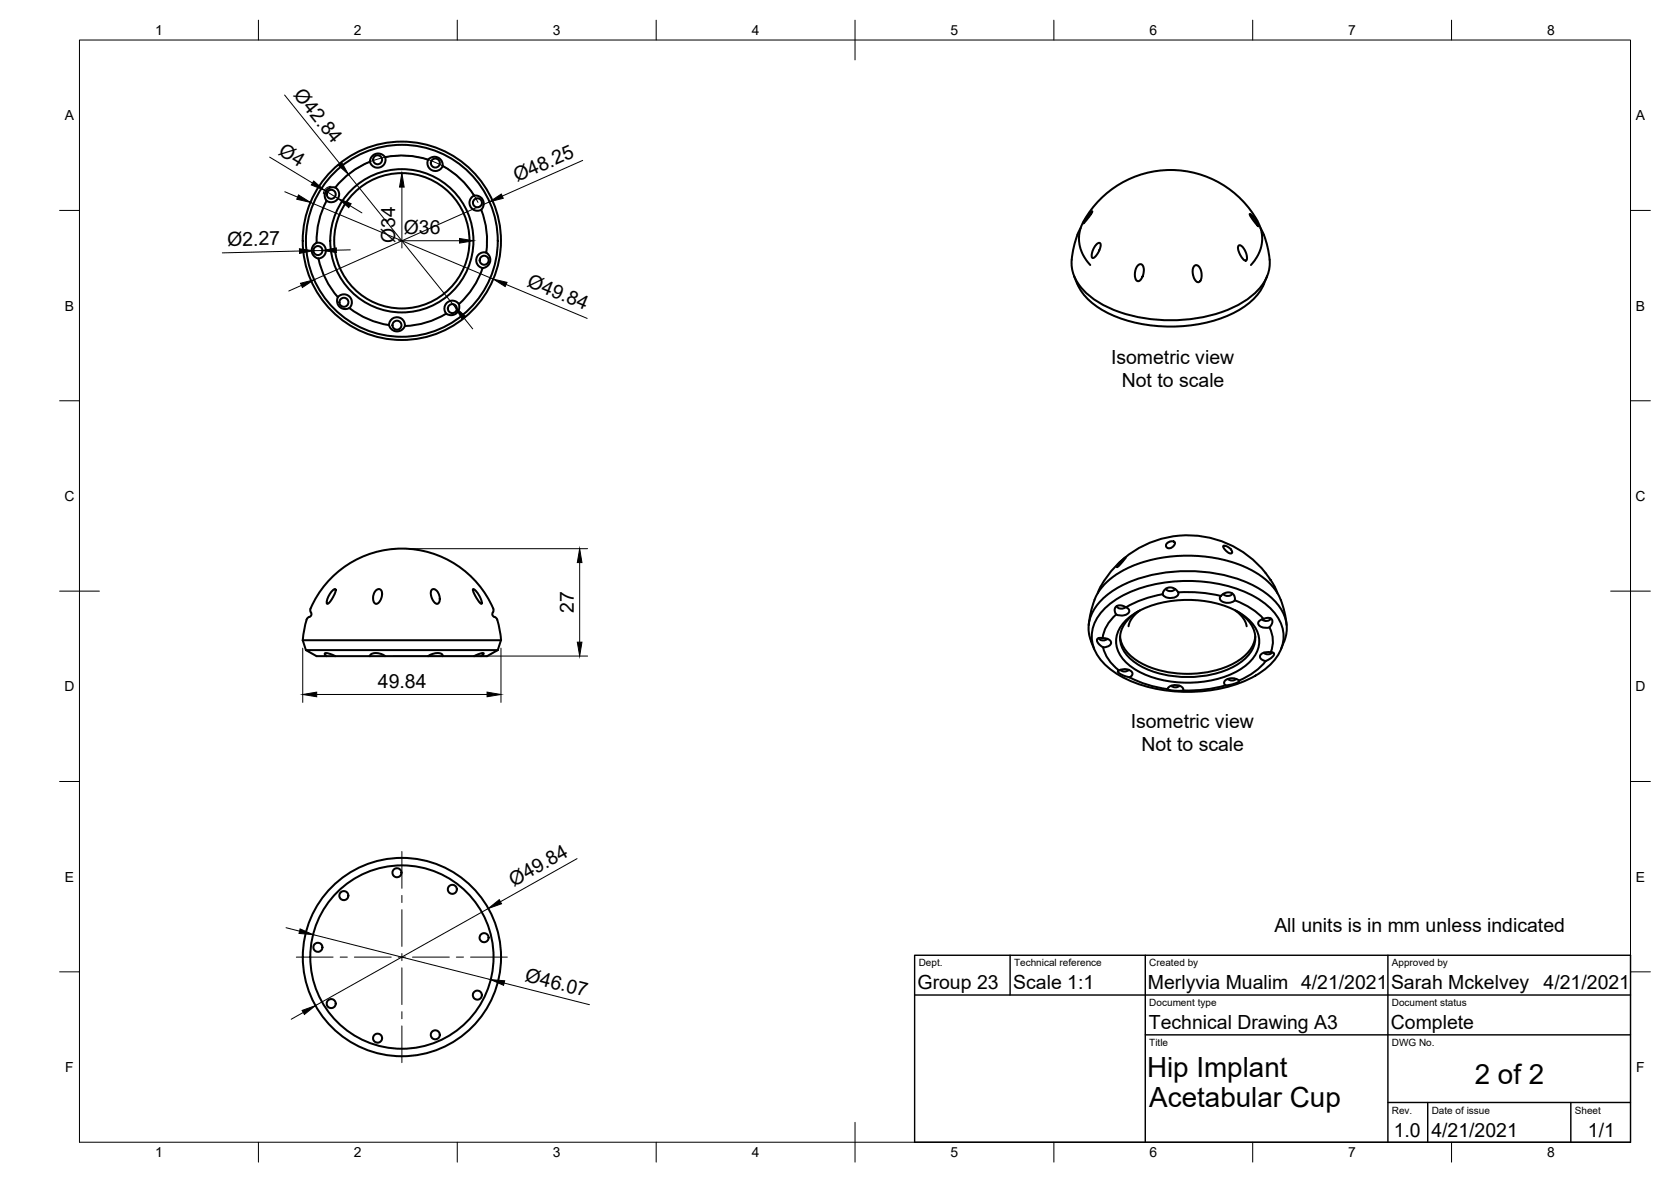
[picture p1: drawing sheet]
<svg xmlns="http://www.w3.org/2000/svg" width="420mm" height="297mm" viewBox="0 0 420 297" stroke-linecap="round" stroke-linejoin="round" font-family="sans-serif">
<!-- layer: Visible -->
<g fill="none" stroke="#000" stroke-width=".51">
<path d="M96.8 39.5l-.7-.6-1.1-.3-1 .3-.8 .9a1.63 1.63 0 0 0 1.7 2.3 2 2 0 0 0 1.9-2.6 21.3 21.3 0 0 1 10.8 .6M82.1 50.5a22.6 22.6 0 0 0-2.6 10.6l-.9 .8-.2 1.3 .6 1.2 1 .6a22.7 22.7 0 0 0 4.9 9.7M84.3 47.1l-1.3 .1-1 .7-.4 1.3 .5 1.3M84.3 47.1a2 2 0 0 1 .7 2.8 2 2 0 0 1-2.9 .6M93 40.6a21.4 21.4 0 0 0-8.7 6.5M107.7 40.1a1.95 1.95 0 0 0 1.1 2.9 1.95 1.95 0 0 0 2.5-1.8l-.5-1.1-1-.6h-1.3l-.8 .6M111.3 41.7a22.4 22.4 0 0 1 8 7.4l1.2 .3 1 .9 .1 1.1-.6 1.3M119.2 49.1a2 2 0 0 0-.9 2.8 2 2 0 0 0 2.7 .8M121 52.7a21.4 21.4 0 0 1 1.3 10.8M271.7 57.3a19.3 19.3 0 0 0-2.1 10.2 13.2 13.2 0 0 0 7.3 8.9 39.1 39.1 0 0 0 34.9 0 13.8 13.8 0 0 0 7.4-8.9 18.4 18.4 0 0 0-2.3-10.2M274.2 53.4l.4-.3-.7 1.3-1.5 1.7 .7-1.3zM314.2 53.8l.5 .2 .9 1.1 .9 1.8-1.3-1.5z"/>
<path d="M79.6 61a2 2 0 0 1 2.3 1.7 2 2 0 0 1-1.8 2.3M85 74.7a1.95 1.95 0 0 1 3.1-.1 1.95 1.95 0 0 1-.8 3h-1.1l-1-.7-.4-1.2zM87.9 77.4a22.6 22.6 0 0 0 9.9 4.4l.7 1 1 .5 .8-.1 1-.6a1.55 1.55 0 0 0-.4-2.5 2 2 0 0 0-3.1 1.6M112.2 78.8a21.4 21.4 0 0 1-10.4 3.1M115.4 76.4v1.3l-.7 1.1-1.2 .4-1.3-.4M122.3 63.5l.8 .9 .2 1.2-.7 1.3-1.2 .5a22.7 22.7 0 0 1-6 9 2 2 0 0 0-2.9-.5 2 2 0 0 0-.3 2.9M122.3 63.5a2 2 0 0 0-2.5 1.4 2 2 0 0 0 1.6 2.5M270 69.3l.8 2M274.1 66.6l-1.7-2.4-.9-2.3-.2-2.8 .5-2.2a24.9 24.9 0 0 1 22.7-14.2 24.9 24.9 0 0 1 22.4 14.6l.5 2.5-.3 2.1-.8 2.3-1.8 2.4M275.7 61.4l.1-.1a.55 .55 0 0 1 .8-.2 .55 .55 0 0 1 .1 .8l-.9 2.1a.94 .94 0 0 1-1.2 .8l-.1-.7 .2-1zM286.1 66.7a.87 .87 0 0 1 1.1-.2 .87 .87 0 0 1 .4 1 2.69 2.69 0 0 1-1.5 3.2 2.1 2.1 0 0 1-.6-2.7zM300.2 66.9a1.02 1.02 0 0 1 1.1-.1 1.02 1.02 0 0 1 .6 .9 2.54 2.54 0 0 1-.5 3.2h-.1a2.2 2.2 0 0 1-1.4-2.4v-.8z"/>
<path d="M311.4 61.8a.95 .95 0 0 1 1.4 .7l.6 1.2 .1 1.1a.52 .52 0 0 1-.2 .7 .52 .52 0 0 1-.7-.4l-1.2-2zM318.6 69.3a15.9 15.9 0 0 1-10 10.1 38.1 38.1 0 0 1-31.3-1.4 14.6 14.6 0 0 1-6.4-6.7M293.3 136.6l1.2-.6 .6 .1 .3 .3-.4 .9-.9 .5-.5-.1-.4-.3zM307.6 137.2h.6l.9 .5 .7 .8v.4l-.4 .2-.8-.4-.9-.9zM77.1 155.7l-.5 2.2-.5 3M78.2 153.9a.97 .97 0 0 1-.9 1.4l-.2 .4M83.6 148.4l.1-.1a.38 .38 0 0 1 .6-.3 .38 .38 0 0 1 .1 .6l-.9 1.8-.8 1.1a.34 .34 0 0 1-.5 .2 .34 .34 0 0 1 0-.6l.5-1.4zM94.6 148.3a.93 .93 0 0 1 1.2-.1 .93 .93 0 0 1 .3 1.2l-.2 .8-.5 1.1-.5 .4h-.5a2.45 2.45 0 0 1 .2-3.4zM108.6 148.2a1.54 1.54 0 0 1 1.9 1.6l.1 1.1-.4 .7-.5 .1-.7-.6a2.65 2.65 0 0 1-.4-2.9zM118.9 148l.6 .3 .6 .8 1 2.2a.27 .27 0 0 1-.1 .5 .27 .27 0 0 1-.3-.3l-1.4-2.2zM123.9 153.9a.97 .97 0 0 0 .9 1.4 16.2 16.2 0 0 1 1.2 5.6M123.9 153.9l.2-.5a24.8 24.8 0 0 0-23.1-15.5 24.8 24.8 0 0 0-23 15.5l.2 .5"/>
<path d="M273.7 157.1a17.1 17.1 0 0 1 2.7-8.6l1.4-1.8 2.2-1.8 2.6-1.7 2.8-1.2 3.9-1.3 3.4-.6 3.4-.4 3.5-.1 3.5 .3 3.4 .5 3.4 .9 2.8 1 2.9 1.5 2.1 1.4 2 1.8 1.4 2a18.6 18.6 0 0 1 2.4 8.1M277.5 153.2a28.2 28.2 0 0 1 18.2-7.1 34.7 34.7 0 0 1 21.5 5 10.5 10.5 0 0 1 5.3 10.7 14.3 14.3 0 0 1-8.3 8.8 38 38 0 0 1-32.6-.8 12.4 12.4 0 0 1-7.1-9.2 9.5 9.5 0 0 1 3-7.4zM280.8 152.3a1.38 1.38 0 0 0 2.2 .2M281.6 159.9a9.3 9.3 0 0 0 5.9 7 26.7 26.7 0 0 0 23.5-.6 8.8 8.8 0 0 0 4.6-6.4M281.7 141.1l1.4-1-1.5 1.8-.8 .6 .1-.4zM283.1 152.6l-1.2-.5-1.2 .3-.4 .8 .3 1.2M283.1 152.6a.94 .94 0 0 1 .8 .9 .94 .94 0 0 1-.8 1l-1.3 .2-1.2-.3a9.6 9.6 0 0 0-3.4 6M283.5 155.6a23.9 23.9 0 0 1 16.9-4.8 21.1 21.1 0 0 1 14.3 5.7 6.8 6.8 0 0 1-.9 10.3 23.9 23.9 0 0 1-16.9 4.7 21.1 21.1 0 0 1-14.4-5.7 6.8 6.8 0 0 1 1-10.2zM286.3 153.6a8.4 8.4 0 0 0-4.7 6.9 8.4 8.4 0 0 0 5.1 6.8 26.7 26.7 0 0 0 23.8 0 8.9 8.9 0 0 0 5.1-6.8 8 8 0 0 0-4.6-6.9M286.6 153.4l-1.9 1.9-.6 1-.3 1.1M292.3 149.3a27.1 27.1 0 0 0-9.2 3.3M293.2 147.9a1.36 1.36 0 0 0 2.2 .1"/>
<path d="M296.2 148.9l-.8-.9-1.3-.4-1.2 .5-.4 .6-.2 .6M296.3 148.9a1.38 1.38 0 0 1-1.8 1.4l-.8-.1a1.61 1.61 0 0 1-1.4-.9M296.3 148.9a36 36 0 0 1 10.7 .9M307 149.8l1.1-.8 1.3-.1 .9 .7 .2 1.3M307 149.8a.92 .92 0 0 0-.2 .9 .92 .92 0 0 0 .8 .6 2.93 2.93 0 0 0 2.9-.4 18.6 18.6 0 0 1 7.2 4.6M309.8 149.1a1.36 1.36 0 0 1-2.2 .1M310.6 153.4l1.9 1.9 .6 1 .4 1.1M316.5 156.2l.7-.5 1.2-.4 1 .1 .5 .6-.4 1.2a1.82 1.82 0 0 1-1.8 .6 1.82 1.82 0 0 1-1.3-1.4zM318.2 144l1.9 2.7 1.1 2.4M318.2 144a24.9 24.9 0 0 0-42.2 5.1M319.2 157.7a7.4 7.4 0 0 1 .3 6.2M319.5 155.4a1.39 1.39 0 0 1-2.2 .2"/>
<path d="M76.9 163.4l-.8-2.5h49.9l-.8 2.5M76.9 163.4h48.3M76.9 163.4l2.7 1.5h2.5l-.5-.6 .3-.2 1.2 .3 1.2 .5h8.7l.3-.5 1-.3 1.5 .2 1 .6h10.9l.9-.5 1.3-.3 1.2 .3 .2 .5h7.9l2.3-.8 .1 .2-.6 .6h1.5l2.7-1.5M82.1 164.9h2.2M93 164.9h3.8M107.7 164.9h3.6M119.2 164.9h1.8M275.1 163.1a9.7 9.7 0 0 1-.6-8.8 17.3 17.3 0 0 1 10.1-8.3 39.8 39.8 0 0 1 31.2 1.5 13.9 13.9 0 0 1 7.6 9 9.9 9.9 0 0 1-1.3 6.6M276.3 160.4a1.45 1.45 0 0 0 2.1 .1M277.2 160.4l-.9-.1-.4 .2-.1 .4 .5 .9 1 .9M277.2 160.4a1.6 1.6 0 0 1 2.1 1.4l-.7 .6-1.2 .3M277.4 162.7a10.2 10.2 0 0 0 4 5.8"/>
<path d="M281.3 168.5l-.2 .3 .3 .4 1 .5 1.6 .5M281.4 168.5a2.71 2.71 0 0 1 3.3 .6 .96 .96 0 0 1-.7 1.1M281.7 168.3a1.56 1.56 0 0 0 2.1 0M284 170.2a28.8 28.8 0 0 0 9.6 3M293.5 173.2l1.6 .4 2.4-.1M294.5 172.3a1.56 1.56 0 0 0 2.1 0M308.7 170.6a1.56 1.56 0 0 0 2.1 0M311.5 171l-.1 .3-.8 .5-2.5 .5M311.5 171a2.69 2.69 0 0 0-3.7 .4l.1 .6 .2 .2a35.2 35.2 0 0 1-10.6 1.3 1.8 1.8 0 0 0-2.3-1.3h-.4a1.48 1.48 0 0 0-1.2 1M319.5 163.9l.8 .3-.1 .6-.8 .7-1.2 .6M319.5 163.9a2.24 2.24 0 0 0-2.7 1l.4 .8 1.1 .4a16.5 16.5 0 0 1-6.8 4.9M319.9 163.9a1.51 1.51 0 0 1-2.1 .1"/>
<circle cx="83.3" cy="48.8" r="1.13"/>
<circle cx="94.9" cy="40.1" r="1.13"/>
<circle cx="109.5" cy="41" r="1.13"/>
<circle cx="120" cy="51" r="1.13"/>
<circle cx="79.9" cy="63" r="1.13"/>
<circle cx="86.5" cy="76" r="1.13"/>
<circle cx="101" cy="60.5" r="24.1"/>
<circle cx="101" cy="60.5" r="17"/>
<circle cx="101" cy="60.5" r="18"/>
<circle cx="101" cy="60.5" r="24.9"/>
<circle cx="113.7" cy="77.6" r="1.13"/>
<circle cx="121.7" cy="65.4" r="1.13"/>
<circle cx="99.8" cy="81.7" r="1.13"/>
<circle cx="99.8" cy="219.3" r="1.13"/>
<circle cx="79.9" cy="238.1" r="1.13"/>
<circle cx="86.5" cy="225.1" r="1.13"/>
<circle cx="113.7" cy="223.5" r="1.14"/>
<circle cx="121.7" cy="235.6" r="1.14"/>
<circle cx="83.3" cy="252.2" r="1.13"/>
<circle cx="101.1" cy="240.5" r="23"/>
<circle cx="101.1" cy="240.5" r="24.9"/>
<circle cx="120" cy="250.1" r="1.13"/>
<circle cx="94.9" cy="260.9" r="1.13"/>
<circle cx="109.4" cy="260" r="1.13"/>
</g>
<!-- layer: Border -->
<g fill="none" stroke="#000" stroke-width=".25">
<path d="M20 10.1h390v276.9h-390zM65 5.1v5M115 5.1v5M165 5.1v5M215 5.1v10M265 5.1v5M315 5.1v5M365 5.1v5M15 52.9h5M410 52.9h5M15 100.7h5M410 100.7h5"/>
<path d="M15 148.6h10M405 148.6h10M15 196.4h5M410 196.4h5M15 244.2h5M410 244.2h5M65 287v5M115 287v5M165 287v5M215 282.1v9.9M265 287v5M315 287v5"/>
<path d="M365 287v5"/>
</g>
<!-- layer: TitleBlock -->
<path d="M230 240.1h180v46.9h-180zM230 250h180M254 240.1v9.9M288 240.1v46.9M349 240.1v46.9M288 260.1h122M349 277.1h61M359 277.1v9.9M395 277.1v9.9" fill="none" stroke="#000" stroke-width=".36"/>
<!-- layer: Center Lines -->
<g fill="none" stroke="#000" stroke-width=".25">
<path d="M101 214v9.2M101 225v1.8M101 228.6v9.2M101 239.6v1.8M74.5 240.5h9.3M85.5 240.5h1.8M89.1 240.5h9.3M100.1 240.5h1.8M101 243.2v9.2M101 254.2v1.8M101 257.8v9.2M103.7 240.5h9.3"/>
<path d="M114.7 240.5h1.8M118.3 240.5h9.3"/>
</g>
<!-- layer: Dimensions -->
<g fill="none" stroke="#000" stroke-width=".25">
<path d="M67.8 39.5l10.8 6.5M71.6 23.9l13.8 17.2M71.6 48.2l3.2 1.3M78.1 50.9l45.9 19.2M81.6 47.8l3.4 2.1M83.2 46.8a2 2 0 0 0-1.9 1.9M86.1 45.1a21.4 21.4 0 0 1 34.1 5.8M87.6 43.8l26.9 33.4M88 51.7l3 1.8M101 47v15.3M123.1 50.7l-44.1 19.6M146.5 40.3l-20.2 9"/>
<path d="M75.3 63.1l-19.4 .4M75.8 71.7l-3.2 1.4M81.1 63h-2.3M88.1 62.8l-3.5 .1M100.2 60.5h15.3M116.7 79.9l2.2 2.7M127.3 71.5l20.3 8.5M103 137.9h44.7M145.8 141.4v20M76.1 162.9v13.6M79.6 174.5h42.9M98.8 164.9h48.9"/>
<path d="M126 162.9v13.6M145.1 215.8l-19.3 10.8M71.9 233.1l3.4 .9M78.7 234.9l44.7 11.3M122.8 228.3l-43.5 24.4M76.3 254.4l-3.1 1.7M126.8 247l21.4 5.5"/>
</g>
<g fill="#000" stroke="#000" stroke-width=".25">
<path d="M75.1 49l3 1.9-3.5-.8zM78.9 45.5l2.7 2.3-3.3-1.3zM85 41.5l.9-.8 1.7 3.1zM85 49.9l3.3 1.3-.6 1zM101 43.5l.6 3.5h-1.1zM115.5 59.9l3.5 .6-3.5 .6zM123.1 50.7l2.9-1.9 .5 1zM75.3 62.5l3.5 .5-3.5 .7zM75.6 71.2l3.4-.9-3 1.9zM81.1 63l3.5-.7v1.2zM114.5 77.2l2.6 2.4-.9 .7zM124 70.1l3.5 .9-.5 1z"/>
<path d="M145.8 137.9l.5 3.5h-1.1zM76.1 174.5l3.5-.6v1.2zM122.5 173.9l3.5 .6-3.5 .6zM145.2 161.4h1.1l-.5 3.5zM75.5 233.4l3.2 1.5-3.5-.3zM122.8 228.3l2.7-2.2 .6 1zM76 253.9l3.3-1.2-2.8 2.2zM123.4 246.2l3.5 .3-.3 1.1z"/>
</g>
<g font-size="7">
<text x="288.4" y="270.6">Hip Implant</text>
<text x="370.8" y="272.4">2 of 2</text>
<text x="289" y="278.1">Acetabular Cup</text>
</g>
<g font-size="4.9">
<text x="73.7" y="23.9" transform="rotate(51 73.7 23.9)">Ø42.84</text>
<text x="69.8" y="38.7" transform="rotate(31 69.8 38.7)">Ø4</text>
<text x="130" y="45.9" transform="rotate(-24 130 45.9)">Ø48.25</text>
<text x="101.5" y="58.9">Ø36</text>
<text x="57.2" y="61.9" transform="rotate(-1 57.2 61.9)">Ø2.27</text>
<text x="99.4" y="61" transform="rotate(-90 99.4 61)">Ø34</text>
<text x="132.3" y="71.8" transform="rotate(23 132.3 71.8)">Ø49.84</text>
<text x="279.4" y="91.5">Isometric view</text>
<text x="282.1" y="97.4">Not to scale</text>
<text x="144.3" y="154.1" transform="rotate(-90 144.3 154.1)">27</text>
<text x="95" y="173">49.84</text>
<text x="284.3" y="182.8">Isometric view</text>
<text x="287" y="188.6">Not to scale</text>
<text x="129.2" y="222.8" transform="rotate(-29 129.2 222.8)">Ø49.84</text>
<text x="320.4" y="234.1">All units is in mm unless indicated</text>
<text x="131.8" y="246.6" transform="rotate(14 131.8 246.6)">Ø46.07</text>
<text x="230.7" y="248.6">Group 23</text>
<text x="254.8" y="248.6">Scale 1:1</text>
<text x="288.6" y="248.5">Merlyvia Mualim 4/21/2021</text>
<text x="349.8" y="248.6">Sarah Mckelvey</text>
<text x="388.1" y="248.6">4/21/2021</text>
<text x="288.9" y="258.6">Technical Drawing A3</text>
<text x="349.7" y="258.6">Complete</text>
<text x="350.4" y="285.7">1.0</text>
<text x="359.9" y="285.6">4/21/2021</text>
<text x="399.3" y="285.8">1/1</text>
</g>
<g font-size="3.5">
<text x="39" y="8.8">1</text>
<text x="89" y="8.8">2</text>
<text x="139" y="8.8">3</text>
<text x="189" y="8.8">4</text>
<text x="239" y="8.8">5</text>
<text x="289" y="8.8">6</text>
<text x="339" y="8.8">7</text>
<text x="389" y="8.8">8</text>
<text x="16.3" y="30.2">A</text>
<text x="411.3" y="30.2">A</text>
<text x="16.3" y="78">B</text>
<text x="411.3" y="78">B</text>
<text x="16.2" y="125.9">C</text>
<text x="411.2" y="125.9">C</text>
<text x="16.2" y="173.7">D</text>
<text x="411.2" y="173.7">D</text>
<text x="16.3" y="221.6">E</text>
<text x="411.3" y="221.6">E</text>
<text x="16.4" y="269.4">F</text>
<text x="411.4" y="269.4">F</text>
<text x="39" y="290.8">1</text>
<text x="89" y="290.8">2</text>
<text x="139" y="290.8">3</text>
<text x="189" y="290.8">4</text>
<text x="239" y="290.8">5</text>
<text x="289" y="290.8">6</text>
<text x="339" y="290.8">7</text>
<text x="389" y="290.8">8</text>
</g>
<g font-size="2.5">
<text x="231" y="242.9">Dept.</text>
<text x="255" y="242.9">Technical reference</text>
<text x="289" y="242.9">Created by</text>
<text x="350" y="242.9">Approved by</text>
<text x="289" y="252.8">Document type</text>
<text x="350" y="252.8">Document status</text>
<text x="289" y="262.9">Title</text>
<text x="350" y="262.9">DWG No.</text>
<text x="350" y="279.9">Rev.</text>
<text x="360" y="279.9">Date of issue</text>
<text x="396" y="279.9">Sheet</text>
</g>
</svg>
